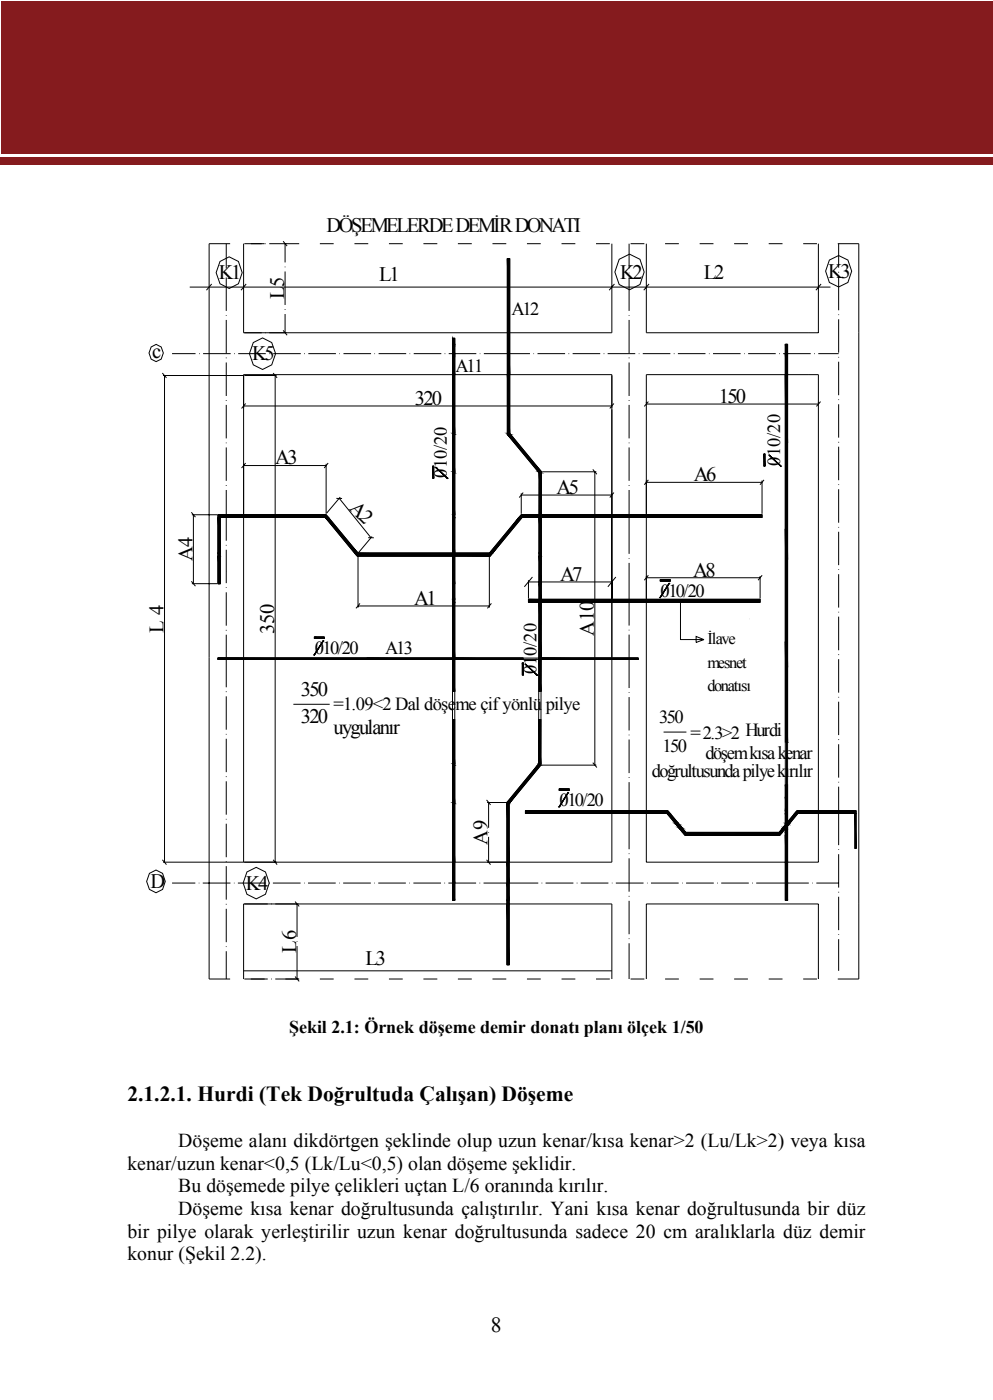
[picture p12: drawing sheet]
<svg xmlns="http://www.w3.org/2000/svg" width="195mm" height="275mm" viewBox="0 0 195 275" stroke-linecap="round" stroke-linejoin="round" font-family="sans-serif">
<g fill="#851b1e">
<path d="M.1 .2h194.9v30h-194.9z"/>
<path d="M0 30.9h195v1.5h-195z"/>
</g>
<g fill="#000">
<path d="M99.7 50.8h.4zM99.7 50.8l.4 22.8h-.4zM99.7 50.8h.4v22.8zM88.9 73.6h.4zM88.9 66.5h.4zM88.9 66.5l.4 1.2h-.4zM88.9 66.5h.4v1.2zM88.9 67.7l.4 1.8h-.4zM88.9 67.7h.4v1.8zM88.9 69.5h.4zM99.7 73.6l.4 11.6h-.4zM99.7 73.6h.4v11.6z"/>
<path d="M154.3 67.7h.2zM154.3 67.7l.2 1.8h-.2zM154.3 67.7h.2v1.8zM154.3 69.5h.2zM154.3 73.6h.2zM154.5 67.7h.2zM154.5 67.7l.2 1.8h-.2zM154.5 67.7h.2v1.8zM154.5 69.5h.2zM154.5 73.6h.2zM85 91.6h.2zM85 94h.2z"/>
<path d="M85.6 91.9l2.3 2.1zM88.9 85.2l.4 .2h-.4zM88.9 85.2h.4v.2zM88.9 92.7l.4 .2h-.4zM88.9 92.7h.4v.2zM99.7 85.2l.6 .2h-.6zM99.7 85.2h.4l.2 .2zM99.7 85.4l6.7 7.3h-.7zM99.7 85.4h.6l6.1 7.3zM105.7 92.7l.7 .2h-.5zM105.7 92.7h.7v.2zM105.9 92.9l.5 8.3h-.5z"/>
<path d="M150.1 89.2h.2zM150.1 91.6h.2zM151.1 89.5l2.3 2.1zM154.5 87h.2zM42.8 101.2l21.7 .5h-21.7zM42.8 101.2h21.3l.4 .5zM42.8 101.7l.5 7h-.5zM42.8 101.7h.5v7zM42.8 108.7l.5 .6h-.5zM42.8 108.7h.5v.6zM42.8 109.3l.5 5.4h-.5zM42.8 109.3h.5v5.4z"/>
<path d="M42.8 114.7h.5zM63.9 101.7l6.4 7h-.6zM63.9 101.7h.6l5.8 7zM69.7 108.7l26.6 .6h-26.2zM69.7 108.7h27.1l-.5 .6zM88.9 101.2l.4 .5h-.4zM88.9 101.2h.4v.5zM88.9 117.8l.4 .6h-.4zM88.9 117.8h.4v.6zM101.9 101.7l-5.1 7h-.7zM101.9 101.7h.7l-5.8 7zM102.4 101.2l47.3 .5h-47.8z"/>
<path d="M102.4 101.2h47.3v.5zM103.8 117.8l45.5 .6h-45.5zM103.8 117.8h45.5v.6zM105.9 101.7l.5 7h-.5zM105.9 101.7h.5v7zM105.9 108.7l.5 .6h-.5zM105.9 108.7h.5v.6zM105.9 109.3h.5l-.1 5.4zM105.9 118.4l.4 10.9h-.4zM129.7 114h2zM129.7 114l2 .2h-2zM129.7 114h2v.2z"/>
<path d="M129.7 114.2h2zM131.4 114.7l-1.8 2.8zM131.4 114.7l-1.7 2.8zM154.3 104h.2zM154.5 109.9h.2zM61.8 125.2h1.9zM61.8 125.2l1.9 .3h-1.9zM61.8 125.2h1.9v.3zM61.8 125.5h1.9zM63.5 126l-1.8 2.7zM63.5 126l-1.7 2.7zM88.9 129.3h.4z"/>
<path d="M102.6 130.3h.2zM102.6 132.7h.2zM103.2 130.6l2.4 2.1zM105.9 129.3h.4zM105.9 129.3h.4v6.6zM154.3 126.2h.2zM154.5 131.1h.2zM88.9 150.1l.4 .3h-.4zM88.9 150.1h.4v.3zM88.9 157.7l.4 .2h-.4zM88.9 157.7h.4v.2zM99.6 157.7l.4 .2h-.4z"/>
<path d="M99.6 157.7h.6l-.2 .2zM103.2 159.4l28.5 .5h-28.5zM103.2 159.4h28l.5 .5zM105.6 150.4l-5.4 7.3h-.6zM105.6 150.4h.7l-6.1 7.3zM105.8 150.1l.5 .3h-.7zM105.8 150.1h.5v.3zM109.9 155.1h1.9zM109.9 155.1l1.9 .3h-1.9zM109.9 155.1h1.9v.3zM109.9 155.4h1.9zM111.6 155.8l-1.8 2.8z"/>
<path d="M111.6 155.8l-1.7 2.8zM131 159.9l2.3 1.9h-.7zM131 159.9h.7l1.6 1.9zM154.3 156.7h.2zM154.3 159.4l.2 .5h-.2zM154.3 159.4h.2v.5zM154.3 159.9l.2 1.9h-.2zM154.3 159.9h.2v1.9zM154.5 145.7h.2zM154.5 145.7l.2 .2h-.2zM154.5 145.7h.2v.2zM156.1 159.9l-.9 1.9h-.7z"/>
<path d="M156.1 159.9h.6l-1.5 1.9zM156.6 159.4l11.6 .5h-12.1zM156.6 159.4h11.6v.5zM168 159.9h.2zM88.9 169.5h.4zM88.9 173.6h.4zM88.9 177h.4zM99.6 177l.4 .7h-.4zM99.6 177h.4v.7zM132.6 161.8l.9 .3h-.6zM132.6 161.8h.7l.2 .3zM132.9 162.1l1 .5h-.6z"/>
<path d="M132.9 162.1h.6l.4 .5zM133.3 162.6l.8 .3h-.6zM133.3 162.6h.6l.2 .3zM133.5 162.9l1.2 .7h-.6zM133.5 162.9h.6l.6 .7zM134.1 163.6l19.1 .6h-18.6zM134.1 163.6h19.6l-.5 .6zM134.6 164.2h.1zM153.6 162.9l.1 .7h-.6zM153.6 162.9h.7l-.6 .7zM153.9 162.6l.6 .3h-.9zM153.9 162.6h.6v.3z"/>
<path d="M154.3 161.8l.6 .3h-.6zM154.3 161.8h.9l-.3 .3zM154.3 162.1l.2 .5h-.6zM154.3 162.1h.6l-.4 .5zM154.3 162.9l.2 .7h-.2zM154.3 162.9h.2v.7zM154.3 163.6l.2 .6h-.2zM154.3 163.6h.2v.6zM154.3 177h.2zM154.5 161.5h.2l-.2 .3zM154.5 169.5h.2zM154.5 173.6h.2z"/>
<path d="M154.5 177h.2zM154.7 162.3v.3h-.2zM168 166.7h.2zM99.6 189.6h.4z"/>
</g>
<g fill="none" stroke="#000" stroke-width=".2">
<path d="M37.3 56.4h62.4M41.6 55.8l-1 1.2M43.2 51.4l1.8-.9 1.8 .9 .8 2.2-.8 2.2-1.8 .9-1.8-.9-.7-2.2zM44.4 47.9v4.9M44.4 53.6v.1M44.4 54.5v6.6M45.2 47.9h-4.1v144.5h4.1M47.9 47.9v17.5h51.8M48 47.9h4M48.4 55.8l-1.1 1.2M52.1 47.9h.1M52.9 47.9h5.9"/>
<path d="M55.6 47.4l.4 .5M56 47.9v3.7M56 52.4v.1M56 53.4v6.5M56 47.9l.4 .5M62.8 47.9h2.8M69.6 47.9h2.7M76.4 47.9h2.7M83.2 47.9h2.7M90 47.9h2.7M96.8 47.9h2.7M99.7 50.8h.4z"/>
<path d="M99.7 50.8l.4 22.8h-.4zM99.7 50.8h.4v22.8zM100.1 56.4h63.1M103.5 47.9h2.7M110.3 47.9h2.7M117.1 47.9h2.7M120.2 47.9v17.5h-20.1M120.7 55.8l-1 1.2M121.6 51l2.1-1 2 1 .9 2.5-.9 2.4-2 1.1-2.1-1.1-.8-2.4zM123.6 47.9v4.9M123.6 53.6v.1M123.6 54.5v6.6"/>
<path d="M123.9 47.9h2.7M127 47.9v17.5h33.8v-17.5M127.5 55.8l-1 1.2M130.7 47.9h2.7M137.5 47.9h2.7M144.2 47.9h2.7M151 47.9h2.7M157.8 47.9h2.7M161.3 55.8l-1 1.2M162.9 51.1l1.9-.9 1.8 .9 .7 2.2-.7 2.2-1.8 .9-1.9-.9-.7-2.2zM164.6 47.9h4.1v144.5h-4.1M164.8 47.9v4.7"/>
<path d="M164.8 53.4v.2M164.8 54.4v6.6M29.7 68.2l1-.5 1 .5 .4 1.2-.4 1.2-1 .5-1-.5-.4-1.2zM31.9 73.3l.4 .5M32 73.8h15.9M32.3 73.8v95.7M32.3 73.8l.4 .5M33.8 69.5h4.6M39.1 69.5h.1M39.9 69.5h5.4M44.4 61.9v.2M44.4 62.9v6.5"/>
<path d="M44.4 70.3v.1M44.4 71.2v6.6M44.4 78.6v.2M44.4 79.6v6.6M46 69.5h.1M46.8 69.5h5.4M48 73.8h6.3M48.3 79.3l-.4 .5M49.8 67.3l1.8-.9 1.8 .9 .7 2.2-.7 2.2-1.8 .9-1.8-.9-.8-2.2zM52.9 69.5h.1M53.7 73.3l.4 .5M53.7 69.5h5.4"/>
<path d="M54.1 73.8v95.7M54.1 73.8l.3 .5M55.6 64.9l.4 .5M56 60.8v.1M56 61.7v3.7M56 65.4l.4 .5M59.8 69.5h.1M60.6 69.5h5.4M66.7 69.5h.1M67.5 69.5h5.4M73.6 69.5h.1M74.4 69.5h5.4"/>
<path d="M80.5 69.5h.1M81.3 69.5h5.4M87.4 69.5h.1M88.2 69.5h5.4M88.9 73.6h.4zM88.9 73.6l.4 11.6h-.4zM88.9 73.6h.4v11.6zM88.9 66.5h.4zM88.9 66.5l.4 1.2h-.4zM88.9 66.5h.4v1.2zM88.9 67.7l.4 1.8h-.4zM88.9 67.7h.4v1.8z"/>
<path d="M88.9 69.5h.4zM88.9 69.5l.4 4.1h-.4zM88.9 69.5h.4v4.1zM94.3 69.5h.1M95.1 69.5h4.6M99.7 73.6l.4 11.6h-.4zM99.7 73.6h.4v11.6zM99.7 73.6h-51.8v27.6M100.1 69.5h4M100.1 73.6h20.1M104.8 69.5h.1M105.6 69.5h5.4"/>
<path d="M111.7 69.5h.1M112.5 69.5h5.4M118.6 69.5h.1M119.4 69.5h5.4M120.2 73.6v27.6M120.2 79.8l-.4 .5M120.2 79.8h-72.3l-.4 .5M120.6 79.3l-.4 .5M123.6 61.9v.2M123.6 62.9v6.5M123.6 70.3v.1M123.6 71.2v6.6"/>
<path d="M123.6 78.6v.2M123.6 79.6v6.6M125.5 69.5h.1M126.3 69.5h5.4M127 79.4h33.8M127 79.4l-.4 .5M127.4 78.9l-.4 .5M132.4 69.5h.1M133.2 69.5h5.4M139.3 69.5h.1M140.1 69.5h5.4M146.2 69.5h.1"/>
<path d="M147 69.5h5.4M153.1 69.5h.1M153.9 69.5h5.4M154.3 67.7h.2zM154.3 67.7l.2 1.8h-.2zM154.3 67.7h.2v1.8zM154.3 69.5h.2zM154.3 69.5l.2 4.1h-.2zM154.3 69.5h.2v4.1zM154.3 73.6h.2zM154.3 73.6l.2 30.4h-.2zM154.3 73.6h.2v30.4z"/>
<path d="M154.3 67.7h.4v109.3h-.4v-14.1l-1.1 1.3h-18.6l-3.6-4.3h-27.8v-.5h28l3.5 4.2h18.4l1.2-1.5zM154.5 67.7h.2zM154.5 67.7l.2 1.8h-.2zM154.5 67.7h.2v1.8zM154.5 69.5h.2zM154.5 69.5l.2 4.1h-.2zM154.5 69.5h.2v4.1zM154.5 73.6h.2zM154.5 73.6l.2 13.4h-.2zM154.5 73.6h.2v13.4zM154.5 67.7v94.1l2.1-2.4h11.6v7.3h-.2v-6.8M160 69.5h.1"/>
<path d="M160.8 69.5h4M160.8 79.4l-.4 .5M161.2 78.9l-.4 .5M164.8 61.8v.1M164.8 62.8v6.5M164.8 70.1v.2M164.8 71.1v6.6M164.8 78.5v.1M164.8 79.5v6.5M44.4 87v.1M44.4 87.9v6.6M44.4 95.3v.2"/>
<path d="M44.4 96.3v4.9M47.9 91.5h16.2M47.9 91.5l-.4 .5M48.3 91l-.4 .5M64.1 91.2v9.8M64.1 91.5l-.4 .5M64.5 91l-.4 .5M66.1 98h1.1M66.7 98l6.2 7.7M66.8 97.7l-2.6 3.2M85 91.6h.2zM85 91.6l.2 2.4h-.2z"/>
<path d="M85 91.6h.2v2.4zM85 94h.2zM85 93.1h.2M85 91.6h.2v2.4h-.2zM85.6 91.8h.1M85.6 91.9l2.3 2.1zM87.9 94h.1M88.9 85.2l.4 .2h-.4zM88.9 85.2h.4v.2zM88.9 85.4l.4 7.3h-.4zM88.9 85.4h.4v7.3zM88.9 92.7l.4 .2h-.4z"/>
<path d="M88.9 92.7h.4v.2zM88.9 92.9l.4 8.3h-.4zM88.9 92.9h.4v8.3zM99.7 85.2l.6 .2h-.6zM99.7 85.2h.4l.2 .2zM99.7 85.4l6.7 7.3h-.7zM99.7 85.4h.6l6.1 7.3zM102.4 97v4M102.4 97.3h17.8M102.4 97.3l-.4 .5M102.8 96.8l-.4 .5M105.7 92.7l.7 .2h-.5z"/>
<path d="M105.7 92.7h.7v.2zM105.9 92.9l.5 8.3h-.5zM105.9 92.9h.5v8.3zM106.4 92.7l-6.3-7.5v-34.4h-.4v34.6l6.2 7.5v8.3h-3.5l-6.3 7.5M106.4 92.7v8.5h43.3M106.4 92.7h.1M106.5 92.7h10.7M116.5 92.3l.4 .4M116.9 92.7v57.7M116.9 92.7l.4 .5M120.6 96.8l-.8 1M123.6 87v.1"/>
<path d="M123.6 87.9v6.6M123.6 95.3v.2M123.6 96.3v4.9M127 94.8h22.7M127 94.8l-.4 .5M127.4 94.3l-.4 .5M149.7 94.4v6.6M150.1 89.2h.2zM150.1 89.2l.2 2.4h-.2zM150.1 89.2h.2v2.4zM150.1 91.6h.2zM150.1 90.7h.2"/>
<path d="M150.1 89.2h.2v2.4h-.2zM150.1 94.3l-.8 1M151.1 89.5l2.3 2.1zM151.1 89.4h.1M151.1 89.4l2.3 2.2zM153.4 91.6h.1M153.4 91.6v.1M154.5 87h.2zM154.5 87l.2 22.9h-.2zM154.5 87h.2v22.9zM164.8 86.8v.2M164.8 87.8v6.6"/>
<path d="M164.8 95.2v.1M164.8 96.2v6.5M37.6 100.7l.4 .5M37.6 114.3l.4 .4M37.7 101.2h5M37.7 114.7h5M38 101.2v13.5M38 101.2l.4 .4M38 114.7l.4 .5M42.8 101.2h21.3zM42.8 101.2l21.7 .5h-21.7zM42.8 101.2h21.3l.4 .5z"/>
<path d="M42.8 101.7l.5 7h-.5zM42.8 101.7h.5v7zM42.8 108.7l.5 .6h-.5zM42.8 108.7h.5v.6zM42.8 109.3l.5 5.4h-.5zM42.8 109.3h.5v5.4zM42.8 114.7h.5zM43.3 101.7h20.6zM44.4 101.7v4.6M44.4 107.1v.1M44.4 108.1v6.5M44.4 115.4v.2"/>
<path d="M44.4 116.4v6.6M44.4 112.3h.1M47.9 101.7v27.6M63.9 101.7l6.4 7h-.6zM63.9 101.7h.6l5.8 7zM64.1 101h.1M69.7 108.7l26.6 .6h-26.2zM69.7 108.7h27.1l-.5 .6zM70.1 109.3h18.8zM70.3 108.7h18.6zM70.3 108.9v10.5M70.3 119.1h25.9"/>
<path d="M70.3 119.1l-.4 .5M70.7 118.6l-.4 .5M72.3 105.7h.6M72.9 105.7h.5M73.1 105.4l-2.7 3.2M88.9 101.2l.4 .5h-.4zM88.9 101.2h.4v.5zM88.9 101.7l.4 7h-.4zM88.9 101.7h.4v7zM88.9 109.3l.4 5.4h-.4zM88.9 109.3h.4v5.4zM88.9 114.7l.4 3.1h-.4z"/>
<path d="M88.9 114.7h.4v3.1zM88.9 117.8l.4 .6h-.4zM88.9 117.8h.4v.6zM88.9 118.4l.4 10.9h-.4zM88.9 118.4h.4v10.9zM89.3 108.7h6.8zM89.3 109.3h7zM96.1 108.9v10.5M96.2 108.7h-6.9v-42.2h-.4v42.2h-18.6l-6.2-7.5h-21.3v13.5h.5v-13h20.6l6.2 7.6h18.8v67.7h.4v-67.7h7l6.3-7.6h3.3v16.1h-2.1v.6h2.1l-.1 31.7-6.2 7.6v31.9h.4v-11.9M96.5 118.6l-.7 1M101.9 101.7l-5.1 7h-.7zM101.9 101.7h.7l-5.8 7z"/>
<path d="M102.4 101.2h3.5zM102.4 101.2l47.3 .5h-47.8zM102.4 101.2h47.3v.5zM102.6 101.7h3.3zM103.8 117.8h2.1zM103.8 117.8l45.5 .6h-45.5zM103.8 117.8h45.5v.6zM103.8 118.4h2.1zM103.8 114v3.6M103.8 114.4h16.4M104.6 113.4l-1.6 1.9M105.9 101.7l.5 7h-.5z"/>
<path d="M105.9 101.7h.5v7zM105.9 108.7l.5 .6h-.5zM105.9 108.7h.5v.6zM105.9 109.3l.4 5.4h-.4zM105.9 109.3h.5l-.1 5.4zM105.9 114.7l.4 3.1h-.4zM105.9 114.7h.4v3.1zM105.9 118.4l.4 10.9h-.4zM105.9 118.4h.4v10.9zM106.3 117.8h43zM106.3 118.4h43zM106.4 101.2h43.3z"/>
<path d="M106.4 101.7h43.3zM120.2 101.7v16.1M120.2 118.4v10.9M120.2 114.4l-.8 .9M121 113.4l-.8 1M123.6 101.7v7.2M123.6 109.7v.1M123.6 110.6v7.2M123.6 118.4v4.6M127 101.2v-27.6h33.8v85.8M127 101.7v16.1M127 118.4v41"/>
<path d="M127 113.6h22.4M127 113.6l-.4 .4M127.4 113.1l-.4 .5M129.6 117.5h.1M129.7 114h2zM129.7 114l2 .2h-2zM129.7 114h2v.2zM129.7 114.2h2zM129.7 113.9h2v.3h-2zM130.5 113.9v.3M131.4 114.7l-1.8 2.8zM131.4 114.7l-1.7 2.8z"/>
<path d="M131.5 114.6h.1M131.5 114.6l-1.8 2.9zM133.7 118.4v7.3h4.6l-1.5 .6v-1.2l1.5 .6M149.3 117.8v.6h-43v32M149.3 113.2v4.4M149.7 101.2v.5h-43.3l-.1 16.1h43.1M149.7 113.1l-.8 .9M154.3 104h.2zM154.3 104l.2 22.2h-.2zM154.3 104h.2v22.2zM154.5 109.9h.2zM154.5 109.9l.2 21.2h-.2z"/>
<path d="M154.5 109.9h.2v21.2zM164.8 103.6v.1M164.8 104.5v6.6M164.8 111.9v.1M164.8 112.9v6.5M42.8 129.3h29.3zM42.8 129.3l29.3 .3h-29.3zM42.8 129.3h29.3v.3zM42.8 129.6h29.3zM42.8 129.3h82.6v.3h-82.6zM44.4 123.8v.1M44.4 124.8v4.5"/>
<path d="M44.4 129.6v5.5M44.4 135.9v.1M44.4 136.9v6.5M44.4 128h.1M47.9 129.6v39.9M57.6 138.4h7.2M61.7 128.7h.1M61.8 125.2h1.9zM61.8 125.2l1.9 .3h-1.9zM61.8 125.2h1.9v.3zM61.8 125.5h1.9zM61.8 125.2h1.9v.3h-1.9z"/>
<path d="M62.5 125.2v.3M63.5 125.9h.1M63.5 126l-1.8 2.7zM63.5 126l-1.7 2.7zM63.5 125.9l-1.8 2.9zM72.1 129.3h16.8zM72.1 129.3l16.8 .3h-16.8zM72.1 129.3h16.8v.3zM72.1 129.6h16.8zM88.9 129.3h.4zM88.9 129.3l.4 6.6h-.4zM88.9 129.3h.4v6.6z"/>
<path d="M89.3 129.3h13.5zM89.3 129.3l13.5 .3h-13.5zM89.3 129.3h13.5v.3zM89.3 129.6h13.5zM102.6 130.3h.2zM102.6 130.3l.2 2.4h-.2zM102.6 130.3h.2v2.4zM102.6 132.7h.2zM102.6 131.8h.2M102.6 130.3h.2v2.4h-.2zM103.3 130.5h.1M103.2 130.6l2.4 2.1z"/>
<path d="M105.5 132.7h.1M105.6 132.7h-.1M105.9 129.3h.4zM105.9 129.3l.4 6.6h-.4zM105.9 129.3h.4v6.6zM105.9 122.3h.1M106.3 129.3h19.1zM106.3 129.3l19.1 .3h-19.1zM106.3 129.3h19.1v.3zM106.3 129.6h19.1zM120.2 129.6v29.8M123.6 123.8v.1"/>
<path d="M123.6 124.7v4.6M123.6 129.6v5.6M123.6 136.1v.1M123.6 137v6.6M123.6 127.9h.1M147.3 121.6h.1M154.3 126.2h.2zM154.3 126.2l.2 19.7h-.2zM154.3 126.2h.2v19.7zM154.5 131.1h.2zM154.5 131.1l.2 14.6h-.2zM154.5 131.1h.2v14.6z"/>
<path d="M164.8 120.2v.2M164.8 121.2v6.6M164.8 128.6v.2M164.8 129.6v6.5M164.8 137v.1M164.8 137.9v6.6M44.4 144.2v.2M44.4 145.2v6.6M44.4 152.6v.1M44.4 153.6v6.5M88.9 141.4l.4 8.7h-.4zM88.9 141.4h.4v8.7z"/>
<path d="M88.9 150.1l.4 .3h-.4zM88.9 150.1h.4v.3zM88.9 150.4l.4 7.3h-.4zM88.9 150.4h.4v7.3zM88.9 157.7l.4 .2h-.4zM88.9 157.7h.4v.2zM88.9 157.9l.4 11.6h-.4zM88.9 157.9h.4v11.6zM95.6 157.2l.4 .5M95.7 157.7h3.7M96 157.7v5M96 157.7l.4 .5"/>
<path d="M99.6 157.7l.4 .2h-.4zM99.6 157.7h.6l-.2 .2zM99.6 157.9l.4 11.6h-.4zM99.6 157.9h.4v11.6zM103.2 159.4h23.8zM103.2 159.4l28.5 .5h-28.5zM103.2 159.4h28l.5 .5zM103.2 159.9h23.8zM105.6 150.4l-5.4 7.3h-.6zM105.6 150.4h.7l-6.1 7.3zM105.8 150.1l.5 .3h-.7zM105.8 150.1h.5v.3z"/>
<path d="M105.8 141.4l.5 8.7h-.5zM105.8 141.4h.5v8.7zM106.3 150.4l-6.3 7.5v19.8M106.3 150.4h.1M106.4 150.4h10.8M109.8 158.6h.1M109.9 155.1h1.9zM109.9 155.1l1.9 .3h-1.9zM109.9 155.1h1.9v.3zM109.9 155.4h1.9zM109.9 155.1h1.9v.3h-1.9zM110.6 155.1v.3"/>
<path d="M111.6 155.8l-1.8 2.8zM111.6 155.8l-1.7 2.8zM111.6 155.8h.1M116.5 149.9l.4 .5M116.9 150.4l.4 .5M120.2 159.9v9.6h-20.2M123.6 144.4v.1M123.6 145.3v6.7M123.6 152.8v.1M123.6 153.7v5.7M123.6 159.9v7M127 159.4h4.2z"/>
<path d="M127 159.9h4zM130.4 143.9h4.5M131 159.9l2.3 1.9h-.7zM131 159.9h.7l1.6 1.9zM131 159.9h-4v9.6h27.3M154.3 154.3l.2 2.4h-.2zM154.3 154.3h.2v2.4zM154.3 156.7h.2zM154.3 156.7l.2 2.7h-.2zM154.3 156.7h.2v2.7zM154.3 159.4l.2 .5h-.2zM154.3 159.4h.2v.5z"/>
<path d="M154.3 159.9l.2 1.9h-.2zM154.3 159.9h.2v1.9zM154.5 145.7h.2zM154.5 145.7l.2 .2h-.2zM154.5 145.7h.2v.2zM154.5 154.3l.2 7.2h-.2zM154.5 154.3h.2v7.2zM156.1 159.9l-.9 1.9h-.7zM156.1 159.9h.6l-1.5 1.9zM156.6 159.4h4.2zM156.6 159.4l11.6 .5h-12.1zM156.6 159.4h11.6v.5z"/>
<path d="M156.7 159.9h4.1zM160.8 159.4h7.4zM160.8 159.9h7.4zM160.8 159.9v9.6h-6.3M164.8 145.3v.2M164.8 146.3v6.5M164.8 153.7v.1M164.8 154.6v4.8M164.8 159.9v6.2M168 159.9h.2zM168 159.9l.2 6.8h-.2zM168 159.9h.2v6.8z"/>
<path d="M168.2 159.9h-11.5l-2.2 2.7v14.4M29.4 171.7l1.2-.7 1.3 .7 .6 1.5-.6 1.6-1.3 .7-1.2-.7-.6-1.6zM31.9 169l.4 .5M32 169.5h67.6M32.3 169.5l.4 .4M33.8 173.6h4.6M39.1 173.6h.1M39.8 173.6h5.5M44.4 160.9v.2M44.4 161.9v6.6M44.4 169.3v.1M44.4 170.2v6.6"/>
<path d="M44.4 177.6v.2M44.4 178.6v6.6M46 173.6h.1M46.7 173.6h5.5M48.5 171.4l1.8-.9 1.9 .9 .7 2.2-.7 2.2-1.9 .9-1.8-.9-.7-2.2zM52.8 173.6h.2M53.6 173.6h5.5M53.7 169l.4 .5M54.1 169.5l.3 .4M58 177.2l.4 .5v6.4M58.4 177.7l.4 .5M59.7 173.6h.1"/>
<path d="M60.5 173.6h5.5M66.6 173.6h.1M67.4 173.6h5.5M73.5 173.6h.1M74.3 173.6h5.4M80.4 173.6h.1M81.2 173.6h5.4M87.3 173.6h.1M88.1 173.6h5.4M88.9 169.5h.4zM88.9 169.5l.4 4.1h-.4zM88.9 169.5h.4v4.1z"/>
<path d="M88.9 173.6h.4zM88.9 173.6l.4 3.4h-.4zM88.9 173.6h.4v3.4zM88.9 177h.4zM94.2 173.6h.1M95 173.6h4.6M95.6 169l.4 .5M96 163.5v.2M96 164.5v5M96 169.5l.4 .4M99.6 169.5l.4 4.1h-.4zM99.6 169.5h.4v4.1z"/>
<path d="M99.6 173.6l.4 3.4h-.4zM99.6 173.6h.4v3.4zM99.6 177l.4 .7h-.4zM99.6 177h.4v.7zM99.6 177.7l.4 11.9h-.4zM99.6 177.7h.4v11.9zM99.6 177.7h-51.7v14.7M100 173.6h5.7M100 177.7h20.2v14.7M106.4 173.6h.1M107.2 173.6h5.4M113.3 173.6h.1"/>
<path d="M114.1 173.6h5.4M120.2 173.6h.1M121 173.6h5.4M123.6 167.7v.2M123.6 168.7v6.6M123.6 176.1v.1M123.6 177.1v6.5M127.1 173.6h.1M127.9 173.6h5.4M132.6 161.8l.9 .3h-.6zM132.6 161.8h.7l.2 .3zM132.9 162.1l1 .5h-.6z"/>
<path d="M132.9 162.1h.6l.4 .5zM133.3 162.6l.8 .3h-.6zM133.3 162.6h.6l.2 .3zM133.5 162.9l1.2 .7h-.6zM133.5 162.9h.6l.6 .7zM134 173.6h.1M134.1 163.6l19.1 .6h-18.6zM134.1 163.6h19.6l-.5 .6zM134.6 164.2h.1zM134.7 163.6h18.4zM134.7 164.2h18.5zM134.8 173.6h5.4"/>
<path d="M140.9 173.6h.1M141.7 173.6h5.4M147.8 173.6h.1M148.6 173.6h5.7M153.6 162.9l.1 .7h-.6zM153.6 162.9h.7l-.6 .7zM153.9 162.6l.6 .3h-.9zM153.9 162.6h.6v.3zM154.3 161.8l.6 .3h-.6zM154.3 161.8h.9l-.3 .3zM154.3 162.1l.2 .5h-.6zM154.3 162.1h.6l-.4 .5z"/>
<path d="M154.3 162.9l.2 .7h-.2zM154.3 162.9h.2v.7zM154.3 163.6l.2 .6h-.2zM154.3 163.6h.2v.6zM154.3 164.2l.2 12.8h-.2zM154.3 164.2h.2v12.8zM154.3 177h.2zM154.5 161.5h.2l-.2 .3zM154.5 162.6l.2 6.9h-.2zM154.5 162.6h.2v6.9zM154.5 169.5h.2zM154.5 169.5l.2 4.1h-.2z"/>
<path d="M154.5 169.5h.2v4.1zM154.5 173.6h.2zM154.5 173.6l.2 3.4h-.2zM154.5 173.6h.2v3.4zM154.5 177h.2zM154.5 173.6h4.4M154.7 162.3v.3h-.2zM159.6 173.6h.1M160.4 173.6h4.4M164.8 166.9v.2M164.8 167.9v6.6M164.8 175.3v.1"/>
<path d="M164.8 176.3v6.5M168 166.7h.2zM44.4 186v.1M44.4 187v5.4M47.9 190.8h72.3M48 192.4h4.6M53.3 192.4h.1M54.1 192.4h4.7M58.4 185v.1M58.4 185.9v6.5l-.4-.5M58.4 192.4l.4 .5M62.8 192.4h2.8"/>
<path d="M69.6 192.4h2.7M76.4 192.4h2.7M83.2 192.4h2.7M90 192.4h2.7M96.8 192.4h2.7M99.6 189.6h.4zM103.5 192.4h2.7M110.3 192.4h2.7M117.1 192.4h2.7M123.6 184.4v.2M123.6 185.4v7M123.9 192.4h2.7"/>
<path d="M127 192.4v-14.7h33.8v14.7M130.7 192.4h2.7M137.5 192.4h2.7M144.2 192.4h2.7M151 192.4h2.7M157.8 192.4h2.7M164.8 183.6v.2M164.8 184.6v6.2"/>
</g>
<path d="M154.6 69.5v76.2M85.1 91.6v2.4M154.6 154.3v7.2M154.6 162.6v14.4" fill="none" stroke="#000" stroke-width=".21"/>
<path d="M154.4 69.5v76.4M150.2 89.2v2.4M102.7 130.3v2.4M154.4 154.3v5.1M168.1 159.9v6.8M154.4 164.2v12.8" fill="none" stroke="#000" stroke-width=".23"/>
<g fill="none" stroke="#000" stroke-width=".44">
<path d="M89.1 69.5v15.7M89.1 85.4v7.3M89.1 92.9v8.3M106.1 92.9v8.3M89.1 101.7v7M89.1 109.3v8.5M89.1 118.4v17.5M106.1 109.3v8.5M106.1 118.4v10.9M106.1 129.3v6.6M89.1 141.4v8.7M89.1 150.4v7.3"/>
<path d="M89.1 157.9v19.1M99.8 157.9v19.1M106 141.4v8.7M99.8 177.7v11.9"/>
</g>
<path d="M42.8 129.5h46.1M89.3 129.5h13.5M106.3 129.5h19.1" fill="none" stroke="#000" stroke-width=".25"/>
<g font-size="4.2">
<text x="25" y="216.5">2.1.2.1. Hurdi (Tek Doğrultuda Çalışan) Döşeme</text>
<text x="96.5" y="261.7">8</text>
</g>
<g font-size="4">
<text x="64.2" y="45.5">DÖŞEMELERDE DEMİR DONATI</text>
<text x="43" y="54.9">K1</text>
<text x="55.8" y="58.8" transform="rotate(-90 55.8 58.8)">L5</text>
<text x="74.5" y="55.2">L1</text>
<text x="121.8" y="54.9">K2</text>
<text x="138.3" y="54.9">L2</text>
<text x="162.7" y="54.6">K3</text>
<text x="29.9" y="70.4">c</text>
<text x="49.6" y="70.8">K5</text>
<text x="81.5" y="79.6">320</text>
<text x="141.2" y="79.2">150</text>
<text x="54.1" y="91.3">A3</text>
<text x="136.3" y="94.6">A6</text>
<text x="68.5" y="100" transform="rotate(46 68.5 100)">A2</text>
<text x="109.3" y="97.1">A5</text>
<text x="37.8" y="110.4" transform="rotate(-90 37.8 110.4)">A4</text>
<text x="136.2" y="113.3">A8</text>
<text x="81.4" y="118.9">A1</text>
<text x="110" y="114.2">A7</text>
<text x="32.2" y="124.4" transform="rotate(-90 32.2 124.4)">L 4</text>
<text x="53.9" y="124.7" transform="rotate(-90 53.9 124.7)">350</text>
<text x="116.7" y="125" transform="rotate(-90 116.7 125)">A10</text>
<text x="59.1" y="136.8">350</text>
<text x="59.1" y="142.1">320</text>
<text x="65.5" y="144.3">uygulanır</text>
<text x="95.8" y="166" transform="rotate(-90 95.8 166)">A9</text>
<text x="29.6" y="174.6">D</text>
<text x="48.3" y="174.9">K4</text>
<text x="58.2" y="187.3" transform="rotate(-90 58.2 187.3)">L6</text>
<text x="71.8" y="189.6">L3</text>
</g>
<g font-size="3.9">
<text x="35" y="225.4">Döşeme alanı dikdörtgen şeklinde olup uzun kenar/kısa kenar&gt;2 (Lu/Lk&gt;2) veya kısa</text>
<text x="25" y="229.9">kenar/uzun kenar&lt;0,5 (Lk/Lu&lt;0,5) olan döşeme şeklidir.</text>
<text x="35" y="238.8">Döşeme kısa kenar doğrultusunda çalıştırılır. Yani kısa kenar doğrultusunda bir düz</text>
<text x="35" y="234.4">Bu döşemede pilye çelikleri uçtan L/6 oranında kırılır.</text>
<text x="25" y="243.3">bir pilye olarak yerleştirilir uzun kenar doğrultusunda sadece 20 cm aralıklarla düz demir</text>
<text x="25" y="247.7">konur (Şekil 2.2).</text>
</g>
<g font-size="3.6">
<text x="100.5" y="61.9">A12</text>
<text x="89.5" y="73">A11</text>
<text x="87.8" y="93.9" transform="rotate(-90 87.8 93.9)">010/20</text>
<text x="153.3" y="91.5" transform="rotate(-90 153.3 91.5)">010/20</text>
<text x="129.8" y="117.3">010/20</text>
<text x="61.8" y="128.6">010/20</text>
<text x="75.6" y="128.5">A13</text>
<text x="105.4" y="132.6" transform="rotate(-90 105.4 132.6)">010/20</text>
<text x="65.5" y="139.6">=1.09&lt;2 Dal döşeme çif yönlü pilye</text>
<text x="129.5" y="142.2">350</text>
<text x="130.1" y="147.8">150</text>
<text x="135.7" y="145.2">= 2.3&gt;2 Hurdi</text>
<text x="138.6" y="149.2">döşem kısa kenar</text>
<text x="128" y="152.7">doğrultusunda pilye kı</text>
<text x="155" y="152.7">rılır</text>
<text x="109.9" y="158.5">010/20</text>
</g>
<text font-size="3.5" x="56.8" y="203">Şekil 2.1: Örnek döşeme demir donatı planı ölçek 1/50</text>
<g font-size="3.2">
<text x="139" y="126.6">İlave</text>
<text x="139" y="131.2">mesnet</text>
<text x="139" y="135.9">donatısı</text>
</g>
</svg>
